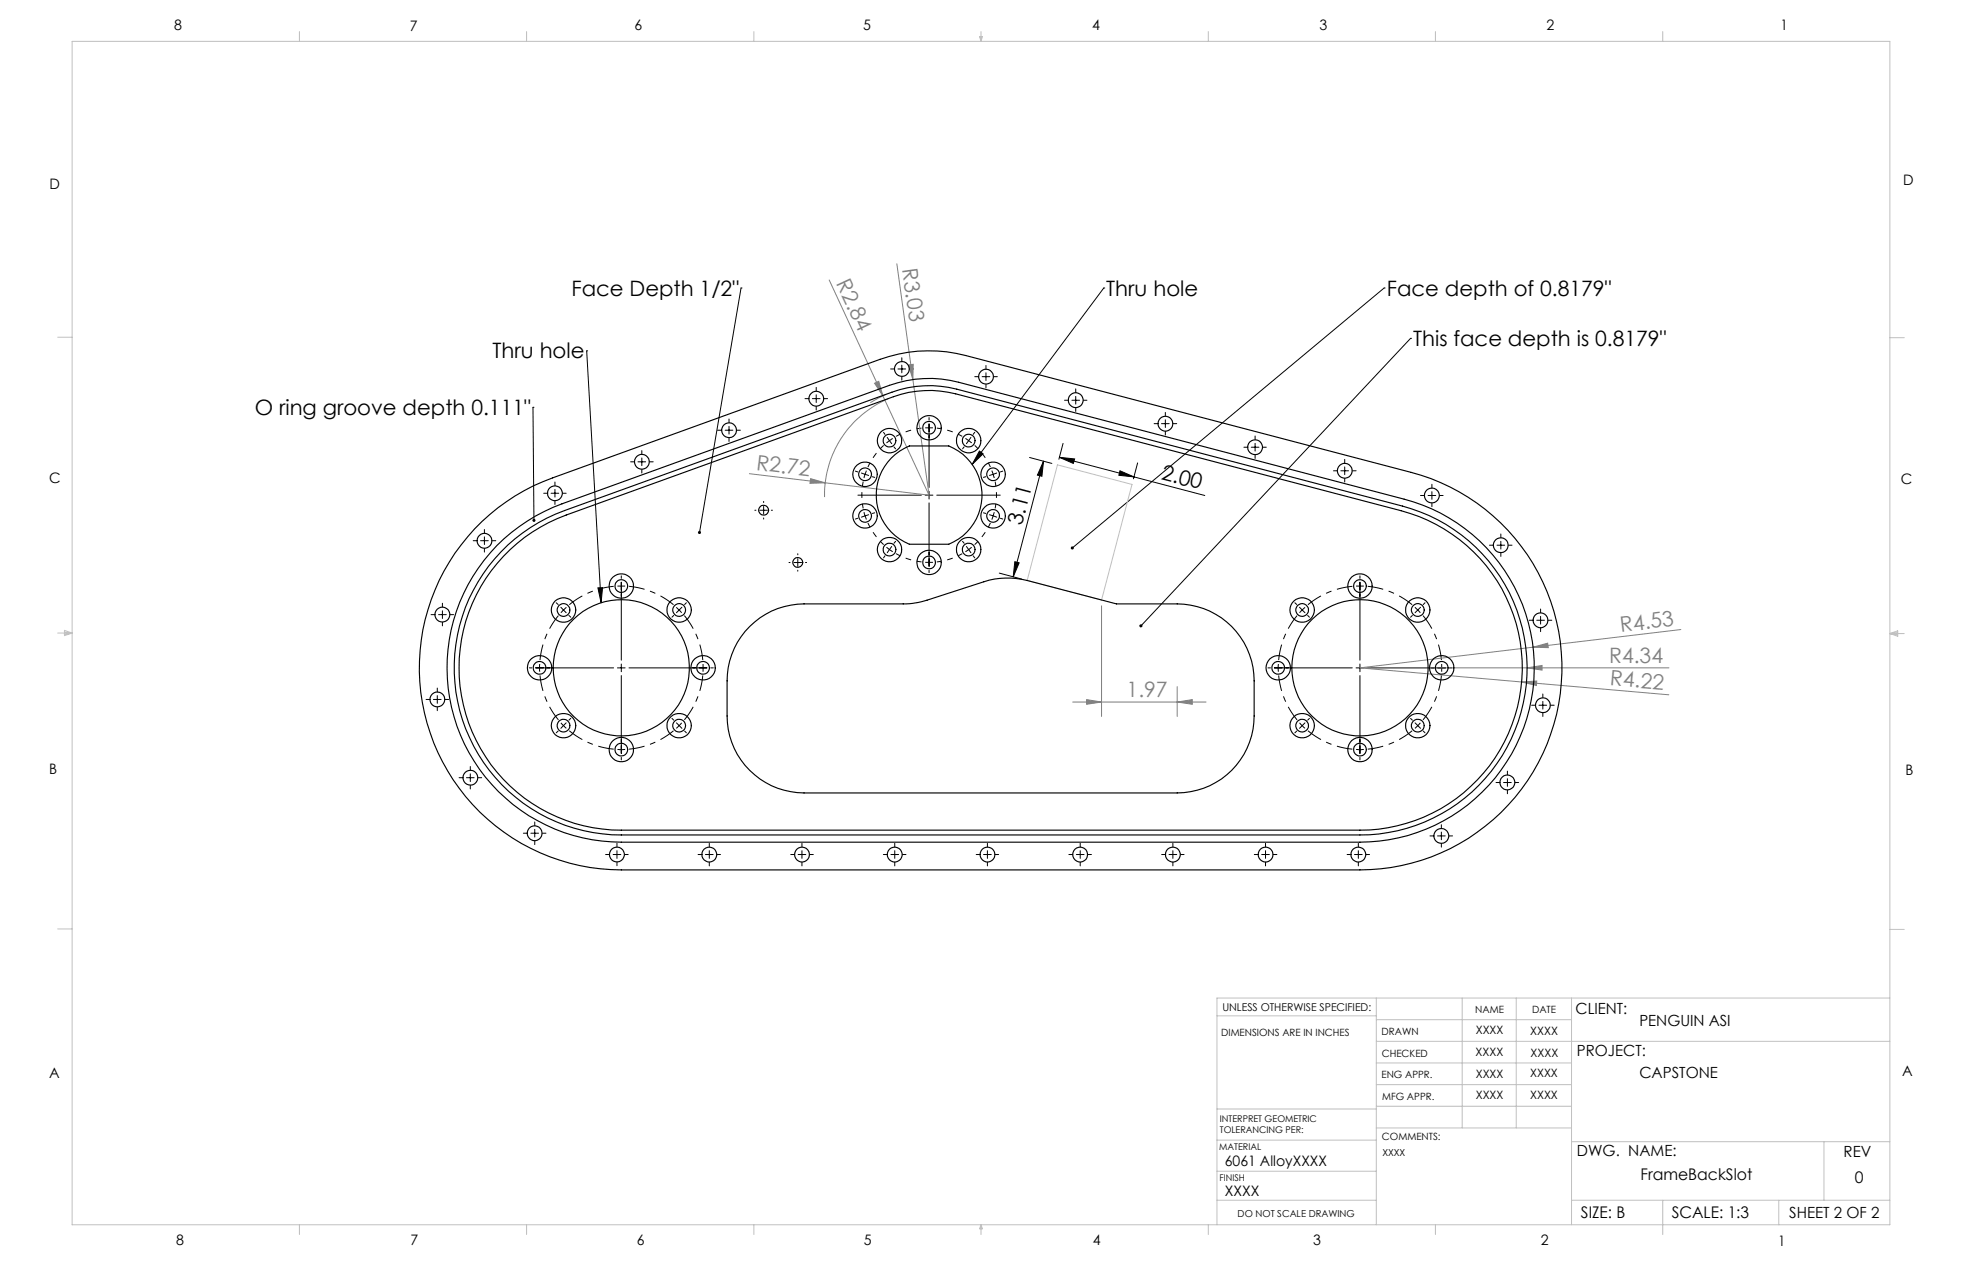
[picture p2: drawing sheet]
<svg xmlns="http://www.w3.org/2000/svg" width="432mm" height="279mm" viewBox="0 0 432 279" stroke-linecap="round" stroke-linejoin="round" font-family="sans-serif">
<g fill="none" stroke="#000" stroke-width=".22" stroke-dasharray="15.2 1.3 1.3 1.3" stroke-dashoffset="11.8" stroke-linecap="butt">
<path d="M122.9 135.4a18 18 0 0 0-4.1 9.8M135.1 129a18 18 0 0 0-9.8 4M148.2 133a18 18 0 0 0-9.8-4M285.5 135.4a18 18 0 0 0-4.1 9.8M297.6 129a18 18 0 0 0-9.7 4M310.8 133a18 18 0 0 0-9.8-4M118.8 148.6a18 18 0 0 0 4.1 9.8M150.6 158.4a18 18 0 0 0 4.1-9.8M154.7 145.2a18 18 0 0 0-4.1-9.8M281.4 148.6a18 18 0 0 0 4.1 9.8M313.2 158.4a18 18 0 0 0 4-9.8M317.2 145.2a18 18 0 0 0-4-9.8"/>
<path d="M125.3 160.8a18 18 0 0 0 9.8 4M138.4 164.8a18 18 0 0 0 9.8-4M287.9 160.8a18 18 0 0 0 9.7 4M301 164.8a18 18 0 0 0 9.8-4"/>
</g>
<path d="M194.5 98a14.8 14.8 0 0 0-3.5 4.7M202.8 94.2a14.8 14.8 0 0 0-5.6 1.8M211.8 96a14.8 14.8 0 0 0-5.6-1.8M190 106a14.8 14.8 0 0 0 0 5.8M191 115.1a14.8 14.8 0 0 0 3.5 4.7M214.5 119.8a14.8 14.8 0 0 0 3.5-4.7M218 102.7a14.8 14.8 0 0 0-3.5-4.7M219 111.8a14.8 14.8 0 0 0 0-5.8M197.2 121.8a14.8 14.8 0 0 0 5.6 1.8M206.2 123.6a14.8 14.8 0 0 0 5.6-1.8" fill="none" stroke="#000" stroke-width=".22" stroke-dasharray="15.2 1.3 1.3 1.3" stroke-dashoffset="14.2" stroke-linecap="butt"/>
<g fill="none" stroke="#000" stroke-width=".22">
<path d="M129.1 77.2l3.2 55.4M129.1 77.2h.1M163.1 63.4l-9.1 53.8M163.1 63.4h.1M198.5 78.7v.8M242.9 63.4l-28.9 38.8M242.9 63.4h.1M304.6 63.4l-68.6 57.1M304.6 63.4h.1M310.4 74.4l-59.3 63.3M310.4 74.4h.1M117.3 89.6l.2 24.9"/>
<path d="M117.3 89.6h.1M141.3 99.1v.8M158 94.7h.7M159.6 94.7h1.7M160.4 92.2v.8M160.4 93.8v1.7M160.4 96.3v.8M162.1 94.7h.8M177.2 87.7h.7M178.8 87.7h1.7M179.6 85.2v.8M179.6 86.9v1.6"/>
<path d="M179.6 89.4v.8M181.3 87.7h.8M194.5 95.1l.3 .5M195.3 96.2l.5 .7M195.8 96.9l.5 .7M195.8 96.9l-.7 .5M196 81.2h.8M196.5 96.4l-.7 .5M196.7 98.3l.4 .4M197.6 81.2h1.7M198.5 80.3v1.7M198.5 82.9v.7"/>
<path d="M200.2 81.2h.8M203.6 94.1h1.7M204.5 91.9v.5M204.5 93.3v13.9M212.2 98.3l-.4 .4M212.5 96.4l.7 .5M213.2 96.9l-.5 .7M213.2 96.9l.7 .5M213.7 96.2l-.5 .7M214.5 82.9h.8M214.5 95.1l-.3 .5M215.5 99.2l.9 .6-2.4 2.4z"/>
<path d="M216.1 82.9h1.7M217 80.4v.8M217 82v1.7M217 84.6v.7M218.7 82.9h.8M234 97.5l-1 3.5M234.3 88.1h.8M235.9 88.1h1.7M236.7 85.5v.9M236.7 87.2v1.7M236.7 89.7v.8M238.4 88.1h.8"/>
<path d="M254 93.2h.8M255.6 93.2h1.7M256.5 90.7v.8M256.5 92.4v1.7M256.5 94.9v.8M258.2 93.2h.8M273.8 98.4h.7M275.4 98.4h1.7M276.2 95.9v.8M276.2 97.5v1.7M277.9 98.4h.8M104.1 119h.8"/>
<path d="M105.8 119h1.7M106.6 116.5v.8M106.6 118.1v1.7M108.3 119h.8M119.7 108.5h.7M121.3 108.5h1.7M122.1 106v.8M122.1 107.7v1.7M122.1 110.2v.8M123.8 108.5h.8M138.8 101.6h.8M140.4 101.6h1.7"/>
<path d="M141.3 100.8v1.6M141.3 103.3v.8M142.9 101.6h.9M166.1 112.3h.3M167.2 112.3h1.7M168.1 110.3v.3M168.1 111.4v1.7M168.1 113.9v.3M169.8 112.3h.2M188.2 103.6l.6 .2M188.8 114l-.6 .2M188.8 108.9h14"/>
<path d="M189.6 104.1l.8 .3M190.1 112.7l.3 .8M190.4 104.4l.8 .2M190.4 113.5l-.8 .3M190.4 104.4l-.3 .8M190.4 113.5l.3 .8M190.7 103.5l-.3 .9M191.2 113.2l-.8 .3M192 104.9l.5 .1M192.5 112.8l-.5 .2M197.1 119.1l-.4 .4M203.6 108.9h1.7"/>
<path d="M204.5 108.1v1.7M204.5 110.6v14M206.2 108.9h13.9M211.8 119.1l.4 .4M216.4 112.8l.6 .2M217 104.9l-.6 .1M217.8 113.2l.8 .3M218.3 103.5l.3 .9M218.6 113.5l.8 .3M218.6 104.4l-.8 .2M218.6 113.5l-.3 .8M218.6 104.4l.2 .8"/>
<path d="M218.8 112.7l-.2 .8M219.4 104.1l-.8 .3M220.2 114l.5 .2M220.7 103.6l-.5 .2M226.6 100.6l4.9 1.4M229.7 101.5l-.4 3.3-1-.3zM229.7 101.5l-6.7 25.4M233.2 100.6l31.9 8.4M233.2 100.6l3.3 .4-.3 1zM246.5 103.6l3.1 1.3-3.4-.3zM250.4 101.8l-1 3.5M276.2 100.1v.8"/>
<path d="M293.5 103.6h.8M295.1 103.6h1.7M295.9 101.1v.8M295.9 102.7v1.7M295.9 105.3v.7M297.6 103.6h.8M312.6 109h.8M314.3 109h1.7M315.1 106.5v.8M315.1 108.2v1.7M315.1 110.7v.8M316.8 109h.8"/>
<path d="M327.8 119.9h.8M329.5 119.9h1.7M330.3 117.5v.8M330.3 119.1v1.7M332 119.9h.8M94.9 135.2h.8M96.5 135.2h1.7M97.4 132.7v.8M97.4 134.4v1.7M97.4 136.9v.8M99.1 135.2h.7M106.6 120.6v.9"/>
<path d="M122.4 132.6l.4 .4M123.4 133.6l.6 .6M124 134.2l.6 .6M124 134.2l-.6 .6M124.6 133.6l-.6 .6M125.2 135.4l.4 .4M131.6 129.3h1l-.3 3.3zM135.9 128.9h1.7M136.7 126.7v.5M136.7 128.1v17.1M148.3 135.4l-.4 .4M148.8 133.6l1.2 1.2"/>
<path d="M150.1 133.6l-1.2 1.2M151.1 132.6l-.4 .4M173.6 123.8h.3M174.7 123.8h1.7M175.6 121.8v.3M175.6 122.9v1.7M175.6 125.4v.3M177.3 123.8h.2M194.8 122.3l-.3 .4M195.1 120.4l.7 .5M195.8 120.9l-.5 .7M195.8 120.9l.7 .5"/>
<path d="M196.3 120.2l-.5 .7M203.6 123.7h1.7M204.5 125.4v.6M212.7 120.2l.5 .7M213.2 120.9l.5 .7M213.2 120.9l-.7 .5M213.9 120.4l-.7 .5M214.2 122.3l.3 .4M219.9 126.1l4.9 1.3M223.3 123.6l1 .2-1.3 3.1zM285 132.6l.4 .4M286 133.6l1.2 1.2"/>
<path d="M287.2 133.6l-1.2 1.2M287.8 135.4l.4 .4M298.4 128.9h1.7M299.3 126.7v.5M299.3 128.1v17.1M310.8 135.4l-.4 .4M311.4 133.6l1.2 1.2M312.6 133.6l-1.2 1.2M313.6 132.6l-.4 .4M330.3 121.6v.8M336.5 136.5h.9M338.2 136.5h1.7"/>
<path d="M339.1 134v.8M339.1 135.6v1.7M339.1 138.1v.9M340.7 136.5h.8M93.8 153.9h.7M95.4 153.9h1.7M96.2 151.4v.8M96.2 153v1.7M96.2 155.6v.8M97.9 153.9h.8M116.5 146.9h.6M117.9 146.9h17.1"/>
<path d="M118.8 146.1v1.7M123.4 159l.6 .6M124 159.6l-.6 .6M124 159.6l.6 .6M124.6 159l-.6 .6M125.6 158l-.4 .4M135.9 146.9h1.7M136.7 146.1v1.7M136.7 148.6v17.2M138.4 146.9h17.2M147.9 158l.4 .4M148.9 159l1.2 1.2"/>
<path d="M150 159l-1.2 1.2M154.7 146.1v1.7M156.4 146.9h.6M279 146.9h.6M280.5 146.9h17.1M281.3 146.1v1.7M286 159l1.2 1.2M287.2 159l-1.2 1.2M288.2 158l-.4 .4M298.4 146.9h1.7M299.3 146.1v1.7M299.3 148.6v17.2"/>
<path d="M301 146.9h17.1M310.4 158l.4 .4M311.4 159l1.2 1.2M312.6 159l-1.2 1.2M317.3 146.1v1.7M319 146.9h.5M337.1 155.2h.8M338.7 155.2h1.7M339.5 152.7v.8M339.5 154.3v1.7M339.5 156.8v.8M341.2 155.2h.9"/>
<path d="M101 171.1h.8M102.7 171.1h1.7M103.5 168.6v.8M103.5 170.3v1.6M103.5 172.8v.8M105.2 171.1h.8M122.8 160.8l-.4 .4M135.9 164.9h1.7M136.7 166.6v.6M150.7 160.8l.4 .4M285.4 160.8l-.4 .4M298.4 164.9h1.7"/>
<path d="M299.3 166.6v.6M313.2 160.8l.4 .4M329.2 172.2h.9M330.9 172.2h1.7M331.8 169.7v.8M331.8 171.3v1.7M331.8 173.8v.8M333.4 172.2h.8M115.2 183.3h.8M116.8 183.3h1.7M117.7 180.8v.8M117.7 182.5v1.6"/>
<path d="M117.7 185v.8M119.4 183.3h.8M133.3 188h.8M134.9 188h1.7M135.8 185.5v.8M135.8 187.1v1.7M135.8 189.7v.8M137.5 188h.8M153.6 188h.8M155.3 188h1.7M156.1 185.5v.8M156.1 187.1v1.7"/>
<path d="M156.1 189.7v.8M157.8 188h.8M174 188h.8M175.6 188h1.7M176.5 185.5v.8M176.5 187.1v1.7M176.5 189.7v.8M178.2 188h.8M194.4 188h.8M196.1 188h1.7M196.9 185.5v.8M196.9 187.1v1.7"/>
<path d="M196.9 189.7v.8M198.6 188h.8M214.8 188h.8M216.5 188h1.7M217.3 185.5v.8M217.3 187.1v1.7M217.3 189.7v.8M219 188h.8M235.2 188h.8M236.9 188h1.7M237.7 185.5v.8M237.7 187.1v1.7"/>
<path d="M237.7 189.7v.8M239.4 188h.8M255.7 188h.7M257.3 188h1.7M258.1 185.5v.8M258.1 187.1v1.7M258.1 189.7v.8M259.8 188h.8M276 188h.8M277.7 188h1.7M278.5 185.5v.8M278.5 187.1v1.7"/>
<path d="M278.5 189.7v.8M280.2 188h.8M296.5 188h.8M298.1 188h1.7M298.9 185.5v.8M298.9 187.1v1.7M298.9 189.7v.8M300.6 188h.8M314.7 183.9h.8M316.4 183.9h1.7M317.2 181.4v.8M317.2 183.1v1.6"/>
<path d="M317.2 185.6v.8M318.9 183.9h.8"/>
</g>
<g fill="none" stroke="#808080" stroke-width=".22">
<path d="M197.4 58l7.1 50.9M182.5 61.6l22 47.3M192.5 84.3l.9-.4 .9 3.2zM195.1 86.7l-3.5 1.9M195.5 87.7a22.9 22.9 0 0 0-14 21.7M200 80.3l1-.1-.1 3.3zM164.9 104.2l16.7 2M178.4 105.3l3.2 .9-3.3 .1zM181.6 106.2l22.9 2.7M242.4 133.3v24.3M369.9 138.5l-32.5 3.9M236.1 154.4h29.3"/>
<path d="M239.1 153.9l3.3 .5-3.3 .5zM259.1 154.4l3.3-.5v1zM259.1 151.1v6.5M299.3 146.9l35.6 3.1M334.9 150l3.3-.2-.1 1zM334.9 150l32.4 2.9M336.1 146.9l3.3-.5v1zM337.4 142.4l3.2-.9 .1 1zM337.4 142.4l-38.1 4.5h68"/>
</g>
<g fill="none" stroke="#c0c0c0" stroke-width=".22">
<path d="M15.9 9.1h400v260.4h-400zM65.9 6.9v2.2M115.9 6.9v2.2M165.9 6.9v2.2M215.6 8h.6l-.3 1.1zM215.7 8l.2 1.1M215.9 6.9v2.2M216 8l-.1 1.1M265.9 6.9v2.2M315.9 6.9v2.2M365.9 6.9v2.2M12.7 74.2h3.2"/>
<path d="M415.9 74.3h3.2M232.7 102.3l16.4 4.3-6.7 25.4-16.3-4.3zM12.7 139.3h3.2M14.2 139.1l1.7 .2M14.2 138.7l1.7 .6-1.7 .5zM15.9 139.3l-1.7 .3M415.9 139.4h3.2M415.9 139.4l1.8-.6v1.2zM415.9 139.4l1.8 .3M417.7 139.2l-1.8 .2M12.7 204.4h3.2M302.9 219.6v49.9"/>
<path d="M321.8 219.6v28.5M333.7 219.6v28.5M345.9 219.6v49.9M415.9 204.5h3.2M415.9 219.6h-148.1v49.9M267.8 223.5h35.1M302.9 229.1h113M302.9 233.9h43M302.9 224.3h43M302.9 238.6h43M267.8 257.7h35.1M267.8 250.8h35.1"/>
<path d="M267.8 244h35.1M302.9 248.1h43M302.9 243.4h43M345.9 251.2h70M401.4 251.2v12.9M65.9 269.5v2.1M115.9 269.5v2.1M165.9 269.5v2.1M215.9 269.5v2.1M215.9 269.5l.3 .8h-.6zM265.9 269.5v2.1M267.8 264.1h35.1"/>
<path d="M315.9 269.5v2.1M345.9 264.1h70M365.9 264.1v7.5M391.5 264.1v5.4"/>
</g>
<g fill="#000">
<path d="M233.2 100.6l3.3 .4-.3 1zM246.5 103.6l3.1 1.3-3.4-.3z"/>
<path d="M131.6 129.3h1l-.3 3.3zM215.5 99.2l.9 .6-2.4 2.4zM250.8 137.5l.1 .4 .2-.2-.2 .2a.34 .34 0 0 0 .4 0 .34 .34 0 0 0 0-.5 .34 .34 0 0 0-.5 .1zM235.8 120.3l-.1 .5 .3-.3-.3 .3a.35 .35 0 0 0 .5 0 .35 .35 0 0 0 0-.5 .35 .35 0 0 0-.4 0zM153.7 116.9a.33 .33 0 0 0 .2 .6l.1-.3-.1 .3a.34 .34 0 0 0 .4-.5 .34 .34 0 0 0-.6-.1zM117.3 114.2v.1a.34 .34 0 0 0-.1 .3 .34 .34 0 0 0 .3 .2v-.3v.3l.3-.1a.35 .35 0 0 0-.1-.5 .35 .35 0 0 0-.4 0z"/>
<path d="M223.3 123.6l1 .2-1.3 3.1zM229.7 101.5l-.4 3.3-1-.3z"/>
</g>
<g fill="#808080">
<path d="M200 80.3l1-.1-.1 3.3z"/>
<path d="M192.5 84.3l.9-.4 .9 3.2z"/>
<path d="M178.4 105.3l3.2 .9-3.3 .1z"/>
<path d="M336.1 146.9l3.3-.5v1z"/>
<path d="M337.4 142.4l3.2-.9 .1 1z"/>
<path d="M334.9 150l3.3-.2-.1 1z"/>
<path d="M239.1 153.9l3.3 .5-3.3 .5zM259.1 154.4l3.3-.5v1z"/>
</g>
<g fill="none" stroke="#000" stroke-width=".25">
<path d="M104.5 116.3a44.9 44.9 0 0 1 17.1-11.2l72.1-26a31.5 31.5 0 0 1 18.8-.9l98.1 25.7a44.5 44.5 0 0 1 32.8 48.7 44.5 44.5 0 0 1-44.1 38.8h-162.6a44.5 44.5 0 0 1-40.8-26.9 44.5 44.5 0 0 1 8.6-48.2zM111.8 119.9a37.5 37.5 0 0 1 12.4-7.6l72.1-26a24.3 24.3 0 0 1 14.3-.7l98 25.7a36.8 36.8 0 0 1 27.2 40.3 36.8 36.8 0 0 1-36.5 32.1h-162.6a36.8 36.8 0 0 1-34.2-23.4 36.8 36.8 0 0 1 9.3-40.4zM109.4 120a39.8 39.8 0 0 1 14.3-9.2l72.1-26a25.9 25.9 0 0 1 15.2-.7l98 25.7a38.4 38.4 0 0 1 28.4 42 38.4 38.4 0 0 1-38.1 33.5h-162.6a38.4 38.4 0 0 1-35.3-23.6 38.4 38.4 0 0 1 8-41.7zM112.3 120.9a35.9 35.9 0 0 1 12.3-7.6l72-26a23.4 23.4 0 0 1 13.7-.7l98.1 25.8a35.7 35.7 0 0 1 26.3 39.1 35.7 35.7 0 0 1-35.4 31.1h-162.6a35.7 35.7 0 0 1-33.2-22.5 35.7 35.7 0 0 1 8.8-39.2zM165 137.8a16.8 16.8 0 0 1 12-4.9h21.8a17.8 17.8 0 0 0 5.2-.9l12.5-4a17.3 17.3 0 0 1 9.6-.3l19.6 5.2h13.4a16.9 16.9 0 0 1 16.9 16.9v7.7a16.9 16.9 0 0 1-16.9 16.9h-82.1a17 17 0 0 1-17-16.9v-7.7a16.9 16.9 0 0 1 5-12z"/>
<circle cx="160.5" cy="94.6" r="1.64"/>
<circle cx="179.6" cy="87.7" r="1.63"/>
<circle cx="195.8" cy="96.9" r="2.68"/>
<circle cx="195.8" cy="96.9" r="1.41"/>
<circle cx="198.5" cy="81.2" r="1.64"/>
<circle cx="204.5" cy="94.1" r="2.68"/>
<circle cx="204.5" cy="94.1" r="1.41"/>
<circle cx="213.2" cy="96.9" r="2.68"/>
<circle cx="213.2" cy="96.9" r="1.41"/>
<circle cx="217" cy="82.9" r="1.64"/>
<circle cx="236.8" cy="88" r="1.63"/>
<circle cx="256.5" cy="93.2" r="1.63"/>
<circle cx="276.2" cy="98.4" r="1.64"/>
<circle cx="106.6" cy="119" r="1.63"/>
<circle cx="122.1" cy="108.5" r="1.63"/>
<circle cx="141.3" cy="101.6" r="1.64"/>
<circle cx="168.1" cy="112.2" r="1.09"/>
<circle cx="190.4" cy="113.5" r="2.68"/>
<circle cx="190.4" cy="104.4" r="2.68"/>
<circle cx="190.4" cy="113.5" r="1.41"/>
<circle cx="190.4" cy="104.3" r="1.41"/>
<circle cx="204.5" cy="108.9" r="11.7"/>
<circle cx="218.6" cy="113.5" r="1.4"/>
<circle cx="218.6" cy="104.3" r="1.4"/>
<circle cx="218.6" cy="113.5" r="2.7"/>
<circle cx="218.6" cy="104.4" r="2.7"/>
<circle cx="296" cy="103.6" r="1.64"/>
<circle cx="315.1" cy="109" r="1.64"/>
<circle cx="330.3" cy="119.9" r="1.64"/>
<circle cx="97.3" cy="135.2" r="1.64"/>
<circle cx="124" cy="134.2" r="1.4"/>
<circle cx="124" cy="134.2" r="2.7"/>
<circle cx="136.7" cy="128.9" r="2.68"/>
<circle cx="136.7" cy="128.9" r="1.41"/>
<circle cx="149.5" cy="134.2" r="2.68"/>
<circle cx="149.5" cy="134.2" r="1.41"/>
<circle cx="175.6" cy="123.7" r="1.09"/>
<circle cx="195.8" cy="120.9" r="2.68"/>
<circle cx="195.8" cy="120.9" r="1.41"/>
<circle cx="204.5" cy="123.8" r="2.68"/>
<circle cx="204.5" cy="123.7" r="1.41"/>
<circle cx="213.2" cy="120.9" r="2.68"/>
<circle cx="213.2" cy="120.9" r="1.41"/>
<circle cx="286.6" cy="134.2" r="1.4"/>
<circle cx="286.6" cy="134.2" r="2.7"/>
<circle cx="299.3" cy="128.9" r="2.68"/>
<circle cx="299.3" cy="128.9" r="1.41"/>
<circle cx="312" cy="134.2" r="2.68"/>
<circle cx="312" cy="134.2" r="1.41"/>
<circle cx="339" cy="136.5" r="1.63"/>
<circle cx="96.3" cy="153.9" r="1.64"/>
<circle cx="118.7" cy="146.9" r="2.68"/>
<circle cx="118.7" cy="146.9" r="1.41"/>
<circle cx="124" cy="159.6" r="1.4"/>
<circle cx="124" cy="159.6" r="2.7"/>
<circle cx="136.7" cy="146.9" r="15"/>
<circle cx="149.5" cy="159.6" r="2.68"/>
<circle cx="149.5" cy="159.6" r="1.41"/>
<circle cx="154.7" cy="146.9" r="2.68"/>
<circle cx="154.7" cy="146.9" r="1.41"/>
<circle cx="281.3" cy="146.9" r="2.68"/>
<circle cx="281.3" cy="146.9" r="1.41"/>
<circle cx="286.6" cy="159.6" r="1.4"/>
<circle cx="286.6" cy="159.6" r="2.7"/>
<circle cx="299.3" cy="146.9" r="15"/>
<circle cx="312" cy="159.6" r="2.68"/>
<circle cx="312" cy="159.6" r="1.41"/>
<circle cx="317.3" cy="146.9" r="2.68"/>
<circle cx="317.3" cy="146.9" r="1.41"/>
<circle cx="339.6" cy="155.1" r="1.64"/>
<circle cx="103.5" cy="171.1" r="1.64"/>
<circle cx="136.7" cy="164.9" r="2.68"/>
<circle cx="136.7" cy="164.9" r="1.41"/>
<circle cx="299.3" cy="164.9" r="2.68"/>
<circle cx="299.3" cy="164.9" r="1.41"/>
<circle cx="331.7" cy="172.1" r="1.63"/>
<circle cx="117.7" cy="183.3" r="1.63"/>
<circle cx="135.8" cy="188" r="1.64"/>
<circle cx="156.1" cy="188" r="1.63"/>
<circle cx="176.5" cy="188" r="1.63"/>
<circle cx="196.9" cy="188" r="1.63"/>
<circle cx="217.3" cy="188" r="1.63"/>
<circle cx="237.7" cy="188" r="1.63"/>
<circle cx="258.1" cy="188" r="1.63"/>
<circle cx="278.5" cy="188" r="1.63"/>
<circle cx="298.9" cy="188" r="1.63"/>
<circle cx="317.2" cy="183.9" r="1.64"/>
</g>
<g font-size="4.7" fill="#808080">
<text x="198.6" y="59.1" transform="rotate(82 198.6 59.1)">R3.03</text>
<text x="184" y="62.3" transform="rotate(65 184 62.3)">R2.84</text>
<text x="166.3" y="103.4" transform="rotate(7 166.3 103.4)">R2.72</text>
<text x="356.7" y="139" transform="rotate(-7 356.7 139)">R4.53</text>
<text x="354.1" y="145.9">R4.34</text>
<text x="247.9" y="153.4">1.97</text>
<text x="354.3" y="150.7" transform="rotate(5 354.3 150.7)">R4.22</text>
</g>
<g font-size="4.7">
<text x="125.8" y="65.1">Face Depth 1/2&quot;</text>
<text x="243.5" y="65.1">Thru hole</text>
<text x="305.2" y="65.1">Face depth of 0.8179&quot;</text>
<text x="311" y="76.1">This face depth is 0.8179&quot;</text>
<text x="108.4" y="78.8">Thru hole</text>
<text x="56.1" y="91.3">O ring groove depth 0.111&quot;</text>
<text x="255.4" y="105.4" transform="rotate(15 255.4 105.4)">2.00</text>
<text x="224.9" y="115.8" transform="rotate(-75 224.9 115.8)">3.11</text>
</g>
<g font-size="3.5">
<text x="361" y="259.6">FrameBackSlot</text>
<text x="408.2" y="260.2">0</text>
<text x="347.9" y="268">SIZE: B</text>
<text x="367.9" y="268">SCALE: 1:3</text>
</g>
<g font-size="3.4">
<text x="346.8" y="223.1">CLIENT:</text>
<text x="360.8" y="225.8">PENGUIN ASI</text>
<text x="347.1" y="232.3">PROJECT:</text>
<text x="360.8" y="237.1">CAPSTONE</text>
<text x="347.1" y="254.2">DWG. NAME:</text>
<text x="405.7" y="254.5">REV</text>
<text x="393.8" y="267.9">SHEET 2 OF 2</text>
</g>
<g font-size="3.2">
<text x="38.3" y="6.7">8</text>
<text x="90.2" y="6.7">7</text>
<text x="139.7" y="6.5">6</text>
<text x="190" y="6.5">5</text>
<text x="240.4" y="6.5">4</text>
<text x="290.4" y="6.7">3</text>
<text x="340.4" y="6.5">2</text>
<text x="391.9" y="6.7">1</text>
<text x="10.9" y="41.6">D</text>
<text x="418.9" y="40.7">D</text>
<text x="10.9" y="106.3">C</text>
<text x="418.4" y="106.4">C</text>
<text x="10.8" y="170.2">B</text>
<text x="419.4" y="170.6">B</text>
<text x="10.8" y="237.2">A</text>
<text x="418.6" y="236.8">A</text>
<text x="269.6" y="256.5">6061 AlloyXXXX</text>
<text x="269.6" y="263.2">XXXX</text>
<text x="38.8" y="273.8">8</text>
<text x="90.4" y="273.8">7</text>
<text x="140.2" y="273.8">6</text>
<text x="190.1" y="273.9">5</text>
<text x="240.5" y="273.8">4</text>
<text x="289" y="273.9">3</text>
<text x="339.1" y="273.8">2</text>
<text x="391.4" y="274.1">1</text>
</g>
<g font-size="2.5">
<text x="324.8" y="227.6">XXXX</text>
<text x="336.8" y="227.7">XXXX</text>
<text x="324.8" y="232.3">XXXX</text>
<text x="336.8" y="232.5">XXXX</text>
<text x="324.8" y="237.1">XXXX</text>
<text x="336.8" y="237">XXXX</text>
<text x="324.8" y="241.9">XXXX</text>
<text x="336.8" y="241.8">XXXX</text>
</g>
<text font-size="2.4" x="269" y="222.4">UNLESS OTHERWISE SPECIFIED:</text>
<g font-size="2.2">
<text x="268.8" y="228">DIMENSIONS ARE IN INCHES</text>
<text x="304.1" y="227.7">DRAWN</text>
<text x="324.7" y="222.9">NAME</text>
<text x="337.2" y="222.9">DATE</text>
<text x="304.1" y="232.6">CHECKED</text>
<text x="304" y="237.2">ENG APPR.</text>
<text x="304.2" y="241.9">MFG APPR.</text>
<text x="304.1" y="250.9">COMMENTS:</text>
</g>
<g font-size="2.1">
<text x="304.2" y="254.3">XXXX</text>
<text x="272.4" y="267.8">DO NOT SCALE DRAWING</text>
</g>
<g font-size="2">
<text x="268.5" y="246.8">INTERPRET GEOMETRIC</text>
<text x="268.5" y="249.4">TOLERANCING PER:</text>
<text x="268.3" y="252.9">MATERIAL</text>
<text x="268.4" y="259.7">FINISH</text>
</g>
</svg>
